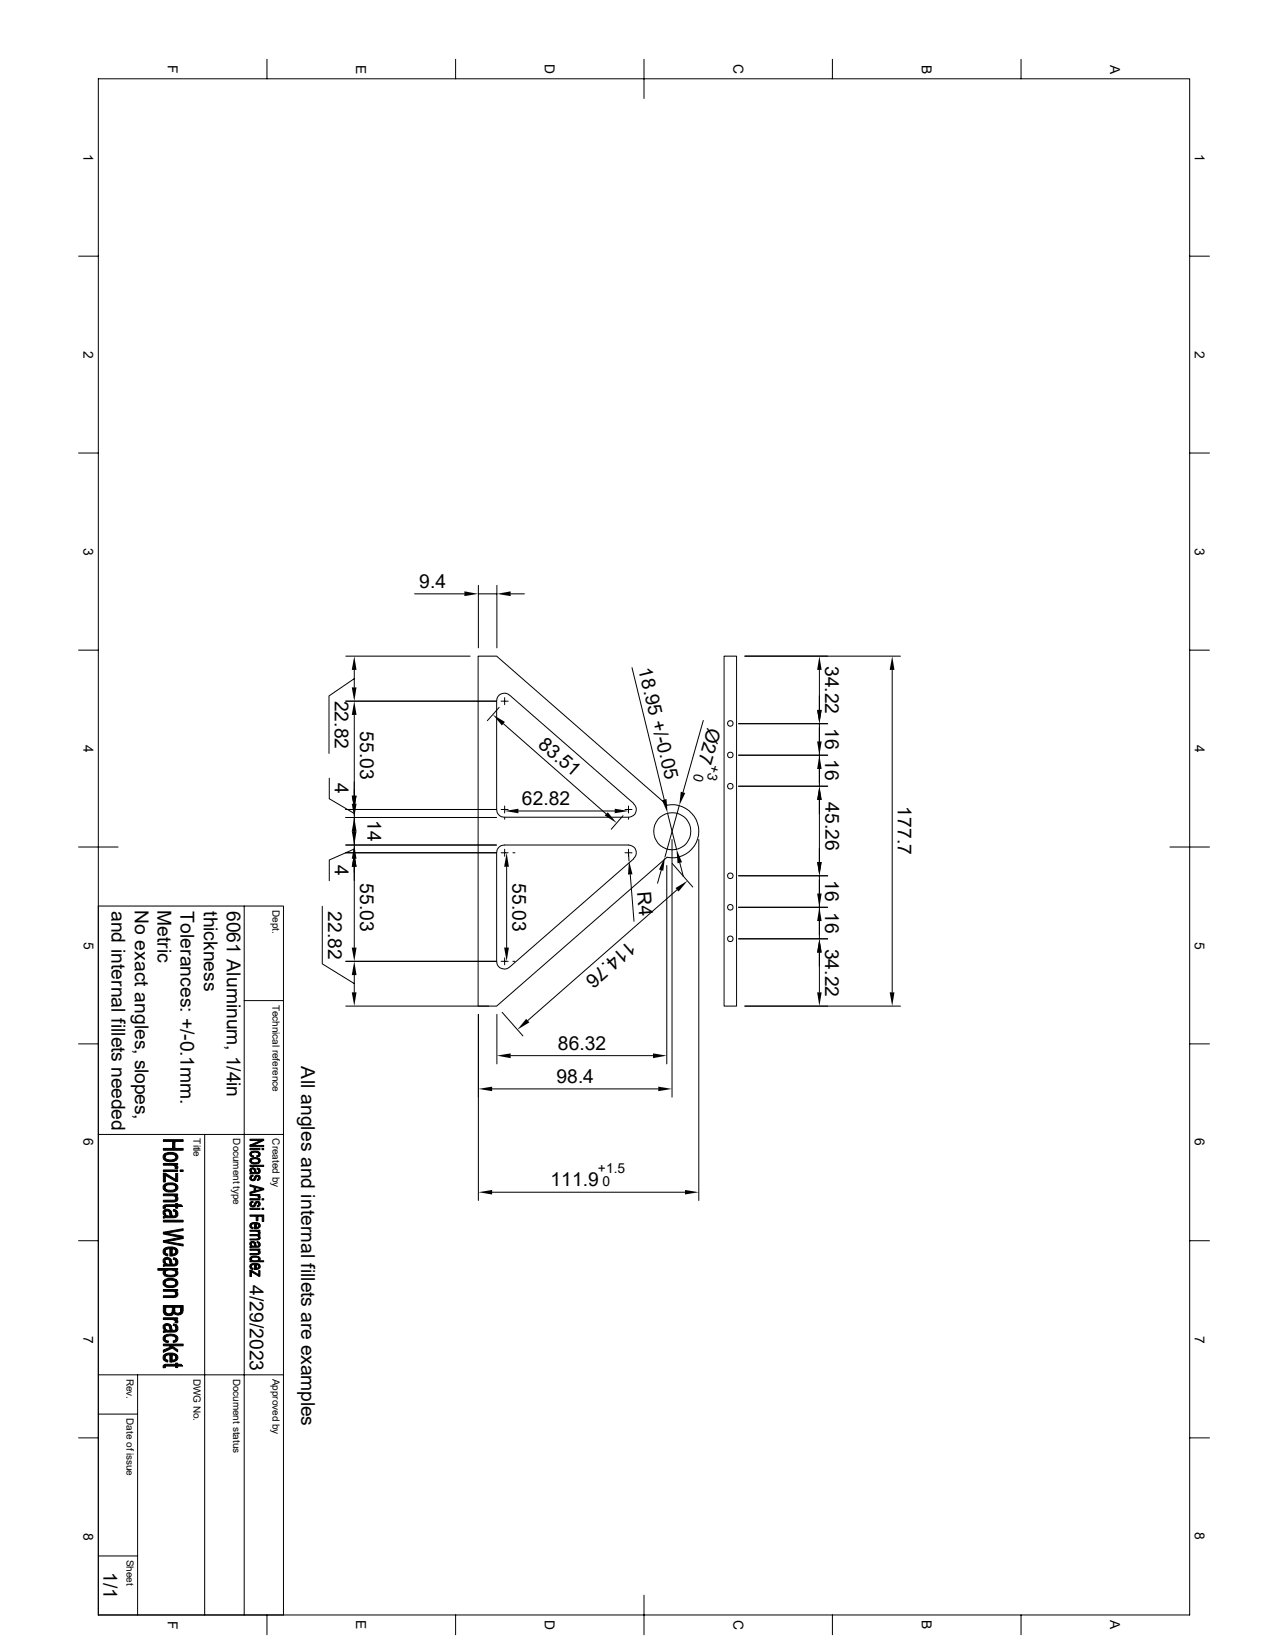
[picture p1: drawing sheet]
<svg xmlns="http://www.w3.org/2000/svg" width="216mm" height="279mm" viewBox="0 0 216 279" stroke-linecap="round" stroke-linejoin="round" font-family="sans-serif">
<g fill="none" stroke="#000" stroke-width=".17">
<path d="M16.6 13.3h184.7v260h-184.7zM45.2 10v3.3M77.1 10v3.3M109 10v6.7M140.8 10v3.3M172.8 10v3.3M13.3 43.3h3.3M201.3 43.3h3.3M13.3 76.7h3.3M201.3 76.7h3.3M80.9 99.1v10.5M84.1 99.1v10.5"/>
<path d="M13.3 110h3.3M58.5 118.7h25.5M58.5 111h21M59.9 114.9l-4.2 2.9v9.7M59.9 113.4v2.9M70.1 100.5h8.5M80.9 100.5h3.2M84.5 119.7l-2 2.3M84.8 118.7h1.2M85.4 118.1v1.2M86.2 117.6a1.3 1.3 0 0 0-1.4-.2 1.3 1.3 0 0 0-.8 1.2v18.4a1.3 1.3 0 0 0 1.3 1.3h21a1.3 1.3 0 0 0 1.3-.8 1.3 1.3 0 0 0-.4-1.5M86.2 117.6l21 18.4"/>
<path d="M86.4 100.5h2.3M106.9 113l5.5 22.3M122.5 111h2.1v59.3h-2.1zM126 111h26.4M138.6 113.4v6.7M151 113.4v54.5M201.3 110h3.3M55.7 131.7v3.5l4.2 2.5M58.5 137h25.5M58.5 138.3h25.5M59.9 137v1.3zM59.9 121v15"/>
<path d="M59.9 138.3v4.7M84.8 137h1.2M85.2 122.5l17.4 15.3M85.4 136.4v1.2M85.4 138.4v.2M87.7 137.2h16.3M105.4 138l-2 2.3M105.7 137h1.2M106.3 136.4v1.2M106.3 138.4v.2M112.9 136.2l-28.9-25.2h-3.1v59.3h3.1l28.9-25.2a4.5 4.5 0 0 0 5.3-4.4 4.5 4.5 0 0 0-5.3-4.4M112.9 137.6l1.6 6.1"/>
<path d="M114.9 136.3l-2.4 8.7M119 121.9l-3.4 12.2M125 127.8h15M125 133.1h15M138.6 122.5v10.6M138.6 135.4v10.5M140 122.5h-15M13.3 143.3h6.7M16.6 153.3h31.4v120M41.3 153.3v120M54.5 153.4v9.7l5.4 3.4M58.5 143h25.5"/>
<path d="M59.9 143v1.3zM59.9 143.7l-4.2 1.8v3.6M59.9 145.3v15.1M84 144.3h-25.5M84.8 144.3h1.2M85.4 143.7v1.2M85.7 146.7v13.7M86.8 144.3h.3M105.7 144.3h1.2M106.3 143.7v1.2M106.3 144.3l.1 1.4M106.6 148l.7 7.9"/>
<path d="M107.2 145.3a1.3 1.3 0 0 0 .4-1.5 1.3 1.3 0 0 0-1.3-.8h-21a1.3 1.3 0 0 0-1.3 1.3v18.4a1.3 1.3 0 0 0 .8 1.2 1.3 1.3 0 0 0 1.4-.2M107.2 145.3l-21 18.4M111.9 147.2l-.6 2.3M112.8 146.5v33.5M113.7 142.1v43.6M113.7 146.1l3.5 4M114.6 150.6l-25.3 22.1M115 146l.6 2.3M118.2 142.1v61.1M125 153.5h15M138.6 148.2v10.7M140 148.2h-15"/>
<path d="M140 158.9h-15M198 143.3h6.6M13.3 176.7h3.3M41.3 169.3h6.7M58.5 162.7h25.5M58.5 170.3h24.2M59.9 165v2.9M80.9 171.7v31.5M84.1 171.7v8.3M84.8 162.7h1.2M85 171.3l3.5 4M85.4 162.1v1.2"/>
<path d="M86.4 178.6h24.1M86.8 162.7h.3M126 170.3h26.4M138.6 161.2v6.7M201.3 176.7h3.3M16.6 192h31.4M34.6 192v81.3M83.3 184.3h28.1M13.3 210h3.3M83.3 201.8h32.6M201.3 210h3.3M16.6 239.3h6.7"/>
<path d="M16.6 232.7h31.4M23.3 232.7v40.6M13.3 243.3h3.3M201.3 243.3h3.3M16.6 263.3h6.7M45.2 273.3v3.3M77.1 273.3v3.3M109 270v6.6M140.8 273.3v3.3M172.8 273.3v3.3"/>
<circle cx="123.6" cy="122.4" r=".47"/>
<circle cx="123.6" cy="127.8" r=".47"/>
<circle cx="123.6" cy="133.1" r=".47"/>
<circle cx="113.7" cy="140.7" r="3.1"/>
<circle cx="123.6" cy="158.9" r=".47"/>
<circle cx="123.6" cy="148.2" r=".47"/>
<circle cx="123.6" cy="153.5" r=".47"/>
</g>
<g fill="#000" stroke="#000" stroke-width=".17">
<path d="M27.9 195.2a2.15 2.15 0 0 1 1.9 0v.6a1.18 1.18 0 0 0-1.7-.3l-.2 .3z" fill-rule="evenodd"/>
<path d="M27.6 198.5h.4l1.7 1.1 .1 .3-1.6-.8z" fill-rule="evenodd"/>
<path d="M27.6 196.9h2.5v.2h-.4v.4l-.2-.2-.3-.1h-1.6z" fill-rule="evenodd"/>
<path d="M29.7 198.6h.4v1.3h-.3z" fill-rule="evenodd"/>
<path d="M27.6 198h2.5v.2h-2.5z" fill-rule="evenodd"/>
<path d="M27.8 195.3l.1-.1v.6a1.14 1.14 0 0 0 1.6 .4l.3-.3v-.7a.72 .72 0 0 1 .2 .9 .72 .72 0 0 1-.7 .5h-.1a1.31 1.31 0 0 1-1.6-.7z" fill-rule="evenodd"/>
<path d="M29.7 197.1l.4 .3-.1 .4-.4-.1z" fill-rule="evenodd"/>
<path d="M27.6 194.4h1.6l.4-1.2v1.2h1.4v.2h-3.4z" fill-rule="evenodd"/>
<path d="M27.6 192.9h3.4v.3h-1.4l-.4 1.2v-1.2h-1.6z" fill-rule="evenodd"/>
<path d="M30.5 198h.5v.2h-.5z" fill-rule="evenodd"/>
<path d="M42.3 197.2h2.3v.2h-2.3z" fill-rule="evenodd"/>
<path d="M42.5 198.1v.4z" fill-rule="evenodd"/>
<path d="M42.5 198.9l.3-.1v.3h-.2l-.1 .2z" fill-rule="evenodd"/>
<path d="M42.4 195l.1-.1v.5l.4 .2v.2a.48 .48 0 0 1-.6-.2 .48 .48 0 0 1 .1-.6z" fill-rule="evenodd"/>
<path d="M42.4 197.7a.57 .57 0 0 1 .8 .1l-.1 .6a.52 .52 0 0 0-.4-.6l-.2 .2v.4a.43 .43 0 0 1-.1-.7z" fill-rule="evenodd"/>
<path d="M43.4 195.6h.2l.2-.3v.4l-.3 .1z" fill-rule="evenodd"/>
<path d="M42.5 196l1.1-.1 .2 .1v.4a.81 .81 0 0 0-1.1-.2l-.2 .2z" fill-rule="evenodd"/>
<path d="M43.5 197.7h.3v.5v-.2l-.3-.1z" fill-rule="evenodd"/>
<path d="M42.4 199h.1v.3a.29 .29 0 0 0 .4 .3 .29 .29 0 0 0 .2-.4 .54 .54 0 0 1 .7-.3v.4a.3 .3 0 0 0-.4-.2 .3 .3 0 0 0-.1 .4 .52 .52 0 0 1-.8 .3 .52 .52 0 0 1-.1-.8z" fill-rule="evenodd"/>
<path d="M42.3 194.4h1.7v.2h-1.7z" fill-rule="evenodd"/>
<path d="M42.5 194.9l.6-.1a.59 .59 0 0 1 .7 .1 .59 .59 0 0 1 .1 .7l-.1 .1v-.4a.8 .8 0 0 0-1.3 0z" fill-rule="evenodd"/>
<path d="M42.3 196.2l.2-.2v.4a.76 .76 0 0 0 1.3 0v-.4a.54 .54 0 0 1 .1 .7 .54 .54 0 0 1-.6 .3h-.2a.61 .61 0 0 1-.6-.2 .61 .61 0 0 1-.2-.6z" fill-rule="evenodd"/>
<path d="M42.5 198.2l.3 .2h.3l.1-.6 .1 .2a.31 .31 0 0 0 0 .3 .31 .31 0 0 0 .4 0l.1-.6a.49 .49 0 0 1 .2 .7 .49 .49 0 0 1-.6 .2l-1.1 .1v-.2h.2z" fill-rule="evenodd"/>
<path d="M43.8 198.9a.45 .45 0 0 1 .2 .5 .45 .45 0 0 1-.4 .4l-.1-.2 .2-.1 .1-.2z" fill-rule="evenodd"/>
<path d="M42.3 193.8h2.3v.3h-2.3z" fill-rule="evenodd"/>
<path d="M42.3 192.8h2.3v.2h-2.3z" fill-rule="evenodd"/>
<path d="M42.3 193.8l1.9-.8h.4l-1.8 .8z" fill-rule="evenodd"/>
<path d="M44.3 194.4h.3v.2h-.3z" fill-rule="evenodd"/>
<path d="M27.6 206.5h3.4v.3h-3.4z" fill-rule="evenodd"/>
<path d="M27.6 215.1l.3-.1v.9l-.3-.4z" fill-rule="evenodd"/>
<path d="M27.9 205.3v.5z" fill-rule="evenodd"/>
<path d="M27.9 213.4v.6z" fill-rule="evenodd"/>
<path d="M27.6 198.5l.4 .4v1.1h-.4z" fill-rule="evenodd"/>
<path d="M27.6 204.1l.4-.2v.6h-.4z" fill-rule="evenodd"/>
<path d="M27.8 211.3l.1-.1v.6l.1 .3 .4 .2v.3a.74 .74 0 0 1-.7-.5 .74 .74 0 0 1 .1-.8z" fill-rule="evenodd"/>
<path d="M27.8 204.8a.89 .89 0 0 1 1.1 .1l-.1 .9a1 1 0 0 0-.5-.9l-.4 .2v.6a.67 .67 0 0 1-.1-.9z" fill-rule="evenodd"/>
<path d="M27.8 212.9a.89 .89 0 0 1 1.1 .2l-.1 .9a1 1 0 0 0-.5-.9l-.4 .2v.6a.66 .66 0 0 1-.1-1z" fill-rule="evenodd"/>
<path d="M27.9 200.4a2.15 2.15 0 0 1 1.9 0v.6a1.03 1.03 0 0 0-1.4-.5l-.3 .2-.2 .3z" fill-rule="evenodd"/>
<path d="M29.4 204.7l.4 .1v.6l-.1-.3-.4-.2z" fill-rule="evenodd"/>
<path d="M27.9 211.2a2.15 2.15 0 0 1 1.9 0v.6l-.2-.3-.5-.2-.1 1.3h-.3v-1.3l-.6 .2-.2 .3z" fill-rule="evenodd"/>
<path d="M29.4 212.9l.4 .1v.6l-.1-.3-.4-.2z" fill-rule="evenodd"/>
<path d="M27.9 216.6a2.37 2.37 0 0 1 1.9-.1v.6a1.09 1.09 0 0 0-1.5-.4l-.4 .4z" fill-rule="evenodd"/>
<path d="M29.7 202.3l.1 .5z" fill-rule="evenodd"/>
<path d="M29.7 218.5l.1 .4z" fill-rule="evenodd"/>
<path d="M29.7 214.9l.1 .5z" fill-rule="evenodd"/>
<path d="M27.6 202.1h2.5v.2h-.4v.3l-.4-.2h-1.7z" fill-rule="evenodd"/>
<path d="M26.7 214.7h3.4v.2h-.4v.3a1.4 1.4 0 0 0-1.8 .1v.6v-.9h-1.2z" fill-rule="evenodd"/>
<path d="M27.6 218.2h2.5v.3h-.4v.3l-.4-.3h-1.7z" fill-rule="evenodd"/>
<path d="M27.8 200.5l.1-.1v.6a1.21 1.21 0 0 0 1.7 .3l.2-.3v-.6a.72 .72 0 0 1 .2 .9 .72 .72 0 0 1-.7 .4 1.32 1.32 0 0 1-1.7-.7v-.3z" fill-rule="evenodd"/>
<path d="M27.6 203.1h1.9l.3-.2v-.5a.58 .58 0 0 1 .2 .7 .58 .58 0 0 1-.7 .3h-1.7z" fill-rule="evenodd"/>
<path d="M27.9 205.4l.4 .3 .5 .1 .1-.9 .1 .4a.37 .37 0 0 0 .3 .5 .37 .37 0 0 0 .5-.4v-.6a.69 .69 0 0 1 .3 .9 .69 .69 0 0 1-.9 .4l-1.6 .1v-.3l.3-.1z" fill-rule="evenodd"/>
<path d="M29.1 211.3l.1 1 .5-.3 .1-.8a.7 .7 0 0 1 .2 .9 .7 .7 0 0 1-.7 .4l-.3 .1z" fill-rule="evenodd"/>
<path d="M27.9 213.6l.4 .3 .5 .1 .1-.9 .1 .3a.38 .38 0 0 0 .3 .6 .38 .38 0 0 0 .5-.4v-.6a.69 .69 0 0 1 .3 .9 .69 .69 0 0 1-.9 .3l-1.6 .1v-.3h.3z" fill-rule="evenodd"/>
<path d="M27.9 215.4a1.28 1.28 0 0 0 1.9 0v-.4a.57 .57 0 0 1 .3 .6 .57 .57 0 0 1-.6 .4l-.9 .1-.7-.2z" fill-rule="evenodd"/>
<path d="M27.8 216.7l.1-.1v.5a1.21 1.21 0 0 0 1.7 .3l.2-.2v-.7a.76 .76 0 0 1 .2 1 .76 .76 0 0 1-.8 .4 1.19 1.19 0 0 1-1.6-.8z" fill-rule="evenodd"/>
<path d="M27.6 219.3l1.9-.1 .3-.2v-.5a.58 .58 0 0 1 .2 .8 .58 .58 0 0 1-.7 .3h-1.7z" fill-rule="evenodd"/>
<path d="M28 203.9h1.7v-.2h.4v.2h.5l.3 .3h-.8v.3h-.4v-.3h-1.6l-.1 .1z" fill-rule="evenodd"/>
<path d="M27.6 208.5l3.4-.6v.3l-2.9 .5z" fill-rule="evenodd"/>
<path d="M27.6 208.5l3.4 .7v.4l-.4-.2-3-.6z" fill-rule="evenodd"/>
<path d="M27.6 210l3-.6 .4 .2-2.8 .5z" fill-rule="evenodd"/>
<path d="M27.6 210l3.4 .6v.3l-3.4-.7z" fill-rule="evenodd"/>
<path d="M42.4 212.8l.1-.1v.7l-.3-.3z" fill-rule="evenodd"/>
<path d="M42.5 210.5v.4z" fill-rule="evenodd"/>
<path d="M42.3 215l.2 .2v.8h-.2z" fill-rule="evenodd"/>
<path d="M42.5 203.4l.3-.1v.2h-.2l-.1 .3z" fill-rule="evenodd"/>
<path d="M42.4 207.1l.1-.1v.6l.3 .1v.2a.49 .49 0 0 1-.5-.2 .49 .49 0 0 1 .1-.6z" fill-rule="evenodd"/>
<path d="M42.4 214h.1v.5l.3 .1v.2a.49 .49 0 0 1-.5-.2 .49 .49 0 0 1 .1-.6z" fill-rule="evenodd"/>
<path d="M42.4 210.2l.1-.1 .6 .1v.7v-.1a.5 .5 0 0 0-.5-.5l-.1 .6a.51 .51 0 0 1-.1-.7z" fill-rule="evenodd"/>
<path d="M43.8 209.1v.3z" fill-rule="evenodd"/>
<path d="M43.8 211.6v.3z" fill-rule="evenodd"/>
<path d="M42.3 215h.2l1.3 .7v.3z" fill-rule="evenodd"/>
<path d="M42.4 203.5l.1-.1v.4a.29 .29 0 0 0 .4 .2 .29 .29 0 0 0 .2-.3 .54 .54 0 0 1 .7-.3v.4a.3 .3 0 0 0-.4-.2 .3 .3 0 0 0-.1 .4 .52 .52 0 0 1-.8 .2 .52 .52 0 0 1-.1-.7z" fill-rule="evenodd"/>
<path d="M42.5 207l.3-.1h.8l.2 .1v.4l-.2-.2-.3-.1v.8h-.2v-.8l-.5 .1-.1 .2z" fill-rule="evenodd"/>
<path d="M43.5 210.1l.3 .1v.4l-.1-.2-.2-.1z" fill-rule="evenodd"/>
<path d="M42.5 213.9l.4-.1 .8 .1 .1 .1v.3l-.1-.2-.4-.1v.8h-.2v-.8l-.5 .1-.1 .2z" fill-rule="evenodd"/>
<path d="M42.3 202.9h1.7v.2h-1.7z" fill-rule="evenodd"/>
<path d="M42.3 204.5h1.7v.2h-1.7z" fill-rule="evenodd"/>
<path d="M42.3 202.1h1.7v.2h-.3v.3l-.2-.2-1.2-.1z" fill-rule="evenodd"/>
<path d="M42.3 208.2h1.7v.2h-.3v.2l-.3-.2h-1.1z" fill-rule="evenodd"/>
<path d="M42.3 208.9h1.7v.2h-.2l-.1 .2-.2-.2h-1.2z" fill-rule="evenodd"/>
<path d="M42.3 211.4h1.7v.2h-.2l-.1 .2-.2-.2h-1.2z" fill-rule="evenodd"/>
<path d="M43.8 215h.2v1h-.2z" fill-rule="evenodd"/>
<path d="M43.7 202.3l.3 .2-.1 .3-.2-.1z" fill-rule="evenodd"/>
<path d="M43.8 203.4a.45 .45 0 0 1 .2 .5 .45 .45 0 0 1-.4 .3l-.1-.2 .3-.2z" fill-rule="evenodd"/>
<path d="M43.3 207.1v.6h.1l.3-.1 .1-.6a.53 .53 0 0 1 .2 .7 .53 .53 0 0 1-.7 .2z" fill-rule="evenodd"/>
<path d="M43.7 208.4l.3 .1-.1 .3-.2-.1z" fill-rule="evenodd"/>
<path d="M42.3 209.7l1.3-.1 .2-.5a.41 .41 0 0 1 .2 .6 .41 .41 0 0 1-.6 .1h-1.1z" fill-rule="evenodd"/>
<path d="M42.5 210.7l.3 .2h.3l.1-.6 .1 .1a.31 .31 0 0 0 .1 .4 .31 .31 0 0 0 .4 0v-.6a.47 .47 0 0 1 .2 .6 .47 .47 0 0 1-.6 .3l-1.1 .1v-.3h.2z" fill-rule="evenodd"/>
<path d="M42.3 212.1h1.3l.2-.1v-.4a.41 .41 0 0 1 .2 .5 .41 .41 0 0 1-.6 .2h-1.1z" fill-rule="evenodd"/>
<path d="M42.5 212.7l.6-.1a.67 .67 0 0 1 .9 .6l-.2 .2v-.3a.79 .79 0 0 0-1.2-.2l-.1 .2z" fill-rule="evenodd"/>
<path d="M43.3 214v.6h.2l.3-.3v-.3a.49 .49 0 0 1 .2 .5 .49 .49 0 0 1-.5 .3h-.2z" fill-rule="evenodd"/>
<path d="M42.3 200.5l2.3 .6v.2l-1.3-.3-.3 .5v-.6l-.7-.2z" fill-rule="evenodd"/>
<path d="M42.3 201.8l.7-.3 .3-.5v.5l1.1-.3 .2 .1-2.3 .7z" fill-rule="evenodd"/>
<path d="M42.3 205.6h2.3v1.1h-.2v-.9h-.8v.8h-.3v-.8h-1z" fill-rule="evenodd"/>
<path d="M42.3 213.4h.2v-.3a.97 .97 0 0 0 1.3 0v.3h.8v.1h-2.3z" fill-rule="evenodd"/>
<path d="M44.3 202.9h.3v.2h-.3z" fill-rule="evenodd"/>
<path d="M44.3 204.5h.3v.2h-.3z" fill-rule="evenodd"/>
<path d="M27.9 224.6v.6z" fill-rule="evenodd"/>
<path d="M27.7 231l.3-.1v.5h-.4z" fill-rule="evenodd"/>
<path d="M27.8 229.2h.1l.1 .8 .4 .2v.3a.74 .74 0 0 1-.7-.4 .74 .74 0 0 1 .1-.9z" fill-rule="evenodd"/>
<path d="M27.7 226.1l.2-.1v.7l.2 .2h.4l-.1 .3a.72 .72 0 0 1-.7-.3 .72 .72 0 0 1 0-.8z" fill-rule="evenodd"/>
<path d="M27.7 224.2a.82 .82 0 0 1 1.2 0l-.1 .9v-.1a.58 .58 0 0 0-.8-.6l-.1 .1v.6a.66 .66 0 0 1-.2-.9z" fill-rule="evenodd"/>
<path d="M28 221.2v.6a.57 .57 0 0 0 .6 .5 .57 .57 0 0 0 .6-.6l-.1 .8-.9 .1-.2-.1z" fill-rule="evenodd"/>
<path d="M29.4 224l.4 .2v.5l-.2-.3-.3-.1z" fill-rule="evenodd"/>
<path d="M27.9 229.2a2.15 2.15 0 0 1 1.9 0v.5l-.2-.3-.5-.1-.1 1.2h-.3v-1.2l-.6 .1-.2 .3z" fill-rule="evenodd"/>
<path d="M29.3 226.9h.2l.3-.3v.5l-.5 .1z" fill-rule="evenodd"/>
<path d="M27.6 223h2.5v.3h-.4v.3l-.2-.2-.3-.1h-1.6z" fill-rule="evenodd"/>
<path d="M27.6 228.5l1.3-.5 .2-.2 1 .6v.4l-.9-.7-1.6 .8z" fill-rule="evenodd"/>
<path d="M29.7 223.3l.2 .1a.32 .32 0 0 1 .1 .5l-.4-.1z" fill-rule="evenodd"/>
<path d="M27.9 224.8l.5 .3h.4l.1-.9 .1 .3a.49 .49 0 0 0 .1 .5 .49 .49 0 0 0 .5 .1l.2-.2v-.7a.69 .69 0 0 1 .3 .8 .69 .69 0 0 1-.9 .4l-1.6 .1v-.3h.3z" fill-rule="evenodd"/>
<path d="M27.9 226l.2-.1a1.64 1.64 0 0 1 2 .5v.4l-.3 .3v-.5a1.09 1.09 0 0 0-1.5-.5l-.3 .2-.1 .2z" fill-rule="evenodd"/>
<path d="M29.1 229.3l.1 .9 .5-.2 .1-.8a.69 .69 0 0 1 .2 .8 .69 .69 0 0 1-.7 .5h-.3z" fill-rule="evenodd"/>
<path d="M29.5 221.2v.5a.51 .51 0 0 0 .6 .6 .51 .51 0 0 0 .5-.6v.8h-.4h-.5l-.2-.2z" fill-rule="evenodd"/>
<path d="M28 230.9h1.7v-.2h.4v.2h.5l.3 .3h-.8v.2h-.4v-.2h-1.6l-.1 .1z" fill-rule="evenodd"/>
<path d="M27.6 227.5h3.4v.3h-1.9l-.2 .2-.3-.2h-1z" fill-rule="evenodd"/>
<path d="M27.6 220.9h3.4l-.1 1.3-.3 .2v-1.2h-1.1v1.1l-.1-.1-.2 .3v-1.3h-1.2v1.3l-.4-.5z" fill-rule="evenodd"/>
</g>
<g fill="#000">
<path d="M59.9 111l.4 2.4h-.8zM59.5 116.3h.8l-.4 2.4zM78.6 100.1l2.3 .4-2.3 .4zM84.1 100.5l2.3-.4v.8zM138.6 111l.4 2.4h-.7zM151 111l.3 2.4h-.8zM59.9 118.7l.4 2.3h-.8zM59.5 134.7h.8l-.4 2.3zM59.5 136h.8l-.4 2.3zM83.4 120.9l2 1.3-.5 .6zM85.4 137.2l2.3-.3v.7zM102.8 137.5l1.6 1.8-2.1-1.3z"/>
<path d="M104 136.9l2.3 .3-2.3 .4zM112 135.4l.8-.2 .1 2.4zM115.2 134l.8 .2-1.1 2.1zM138.3 120.1h.7l-.4 2.4zM138.6 127.8l.4 2.3h-.7zM138.3 125.5h.7l-.4 2.3zM138.6 133.1l.4 2.3h-.7zM59.9 138.3l.4 2.4h-.8zM59.9 143l.4 2.3h-.8zM59.5 140.7h.8l-.4 2.3zM59.9 144.3l.4 2.4h-.8zM85.7 144.3l.4 2.4h-.8z"/>
<path d="M106.4 145.7l.6 2.3h-.7zM112.5 145l-.3 2.4-.7-.2zM114.3 150.3l2-1.2-1.5 1.8zM114.5 143.7l.9 2.2-.8 .2zM138.3 145.9h.7l-.4 2.3zM138.6 153.5l.4 2.4h-.7zM138.3 151.2h.7l-.4 2.3zM59.5 160.4h.8l-.4 2.3zM59.9 162.7l.4 2.3h-.8zM59.5 167.9h.8l-.4 2.4zM85.3 160.4h.8l-.4 2.3zM84.1 178.6l2.3-.3v.8z"/>
<path d="M89 172.4l.6 .6-2.1 1.2zM110.5 178.3l2.3 .3-2.3 .5zM138.6 158.9l.4 2.3h-.7zM138.3 167.9h.7l-.4 2.4zM150.5 167.9h.8l-.3 2.4zM80.9 184.3l2.4-.4v.8zM111.4 183.9l2.3 .4-2.3 .4zM80.9 201.8l2.4-.4v.7zM115.9 201.4l2.3 .4-2.3 .3z"/>
</g>
<g font-size="3.3">
<text x="71" y="99.5">9.4</text>
<text x="108" y="113.3" transform="rotate(76 108 113.3)">18.95 +/-0.05</text>
<text x="139.6" y="112.7" transform="rotate(90 139.6 112.7)">34.22</text>
<text x="56.6" y="118.6" transform="rotate(90 56.6 118.6)">22.82</text>
<text x="60.9" y="123.7" transform="rotate(90 60.9 123.7)">55.03</text>
<text x="119.8" y="123" transform="rotate(106 119.8 123)">Ø27</text>
<text x="139.6" y="123.2" transform="rotate(90 139.6 123.2)">16</text>
<text x="90.9" y="126.2" transform="rotate(41 90.9 126.2)">83.51</text>
<text x="139.6" y="128.5" transform="rotate(90 139.6 128.5)">16</text>
<text x="56.6" y="132.6" transform="rotate(90 56.6 132.6)">4</text>
<text x="88.3" y="136.3">62.82</text>
<text x="139.7" y="135.7" transform="rotate(90 139.7 135.7)">45.26</text>
<text x="151.9" y="136.5" transform="rotate(90 151.9 136.5)">177.7</text>
<text x="62.2" y="138.8" transform="rotate(90 62.2 138.8)">14</text>
<text x="56.6" y="146.4" transform="rotate(90 56.6 146.4)">4</text>
<text x="60.9" y="149.4" transform="rotate(90 60.9 149.4)">55.03</text>
<text x="86.7" y="149.4" transform="rotate(90 86.7 149.4)">55.03</text>
<text x="139.6" y="149" transform="rotate(90 139.6 149)">16</text>
<text x="18.9" y="154.1" transform="rotate(90 18.9 154.1)">and internal fillets needed</text>
<text x="22.8" y="154" transform="rotate(90 22.8 154)">No exact angles, slopes,</text>
<text x="26.7" y="154" transform="rotate(90 26.7 154)">Metric</text>
<text x="30.6" y="154.2" transform="rotate(90 30.6 154.2)">Tolerances: +/-0.1mm.</text>
<text x="34.5" y="154.2" transform="rotate(90 34.5 154.2)">thickness</text>
<text x="38.4" y="154.1" transform="rotate(90 38.4 154.1)">6061 Aluminum, 1/4in</text>
<text x="55.5" y="154.2" transform="rotate(90 55.5 154.2)">22.82</text>
<text x="107.8" y="150.9" transform="rotate(85 107.8 150.9)">R4</text>
<text x="139.6" y="154.3" transform="rotate(90 139.6 154.3)">16</text>
<text x="106.4" y="159" transform="rotate(139 106.4 159)">114.76</text>
<text x="139.6" y="160.5" transform="rotate(90 139.6 160.5)">34.22</text>
<text x="94.4" y="177.7">86.32</text>
<text x="51" y="180.5" transform="rotate(90 51 180.5)">All angles and internal fillets are examples</text>
<text x="94.2" y="183.3">98.4</text>
<text x="93.1" y="200.8">111.9</text>
<text x="42.3" y="217.5" transform="rotate(90 42.3 217.5)">4/29/2023</text>
<text x="17.5" y="266.1" transform="rotate(90 17.5 266.1)">1/1</text>
</g>
<g font-size="2.3">
<text x="28.4" y="11" transform="rotate(90 28.4 11)">F</text>
<text x="60.3" y="10.9" transform="rotate(90 60.3 10.9)">E</text>
<text x="92.2" y="10.8" transform="rotate(90 92.2 10.8)">D</text>
<text x="124.1" y="10.8" transform="rotate(90 124.1 10.8)">C</text>
<text x="156" y="10.9" transform="rotate(90 156 10.9)">B</text>
<text x="187.8" y="10.9" transform="rotate(90 187.8 10.9)">A</text>
<text x="14.1" y="26" transform="rotate(90 14.1 26)">1</text>
<text x="202.1" y="26" transform="rotate(90 202.1 26)">1</text>
<text x="14.1" y="59.4" transform="rotate(90 14.1 59.4)">2</text>
<text x="202.1" y="59.4" transform="rotate(90 202.1 59.4)">2</text>
<text x="14.1" y="92.7" transform="rotate(90 14.1 92.7)">3</text>
<text x="202.1" y="92.7" transform="rotate(90 202.1 92.7)">3</text>
<text x="14.1" y="126" transform="rotate(90 14.1 126)">4</text>
<text x="117.6" y="130.8" transform="rotate(106 117.6 130.8)">0</text>
<text x="120.3" y="129.4" transform="rotate(106 120.3 129.4)">+3</text>
<text x="202.1" y="126" transform="rotate(90 202.1 126)">4</text>
<text x="14.2" y="159.3" transform="rotate(90 14.2 159.3)">5</text>
<text x="202.1" y="159.4" transform="rotate(90 202.1 159.4)">5</text>
<text x="14.1" y="192.7" transform="rotate(90 14.1 192.7)">6</text>
<text x="202.1" y="192.7" transform="rotate(90 202.1 192.7)">6</text>
<text x="101.2" y="198.5">+1.5</text>
<text x="101.9" y="200.8">0</text>
<text x="14.1" y="226" transform="rotate(90 14.1 226)">7</text>
<text x="202.1" y="226" transform="rotate(90 202.1 226)">7</text>
<text x="14.1" y="259.3" transform="rotate(90 14.1 259.3)">8</text>
<text x="202.1" y="259.3" transform="rotate(90 202.1 259.3)">8</text>
<text x="28.4" y="274.3" transform="rotate(90 28.4 274.3)">F</text>
<text x="60.3" y="274.2" transform="rotate(90 60.3 274.2)">E</text>
<text x="92.2" y="274.2" transform="rotate(90 92.2 274.2)">D</text>
<text x="124.1" y="274.2" transform="rotate(90 124.1 274.2)">C</text>
<text x="156" y="274.2" transform="rotate(90 156 274.2)">B</text>
<text x="187.8" y="274.2" transform="rotate(90 187.8 274.2)">A</text>
</g>
<g font-size="1.7">
<text x="46.1" y="154" transform="rotate(90 46.1 154)">Dept.</text>
<text x="46.1" y="170" transform="rotate(90 46.1 170)">Technical reference</text>
<text x="32.8" y="192.7" transform="rotate(90 32.8 192.7)">Title</text>
<text x="39.5" y="192.7" transform="rotate(90 39.5 192.7)">Document type</text>
<text x="46.1" y="192.6" transform="rotate(90 46.1 192.6)">Created by</text>
<text x="21.4" y="233.3" transform="rotate(90 21.4 233.3)">Rev.</text>
<text x="32.8" y="233.3" transform="rotate(90 32.8 233.3)">DWG No.</text>
<text x="39.5" y="233.3" transform="rotate(90 39.5 233.3)">Document status</text>
<text x="46.1" y="233.3" transform="rotate(90 46.1 233.3)">Approved by</text>
<text x="21.4" y="240" transform="rotate(90 21.4 240)">Date of issue</text>
<text x="21.4" y="264" transform="rotate(90 21.4 264)">Sheet</text>
</g>
</svg>
